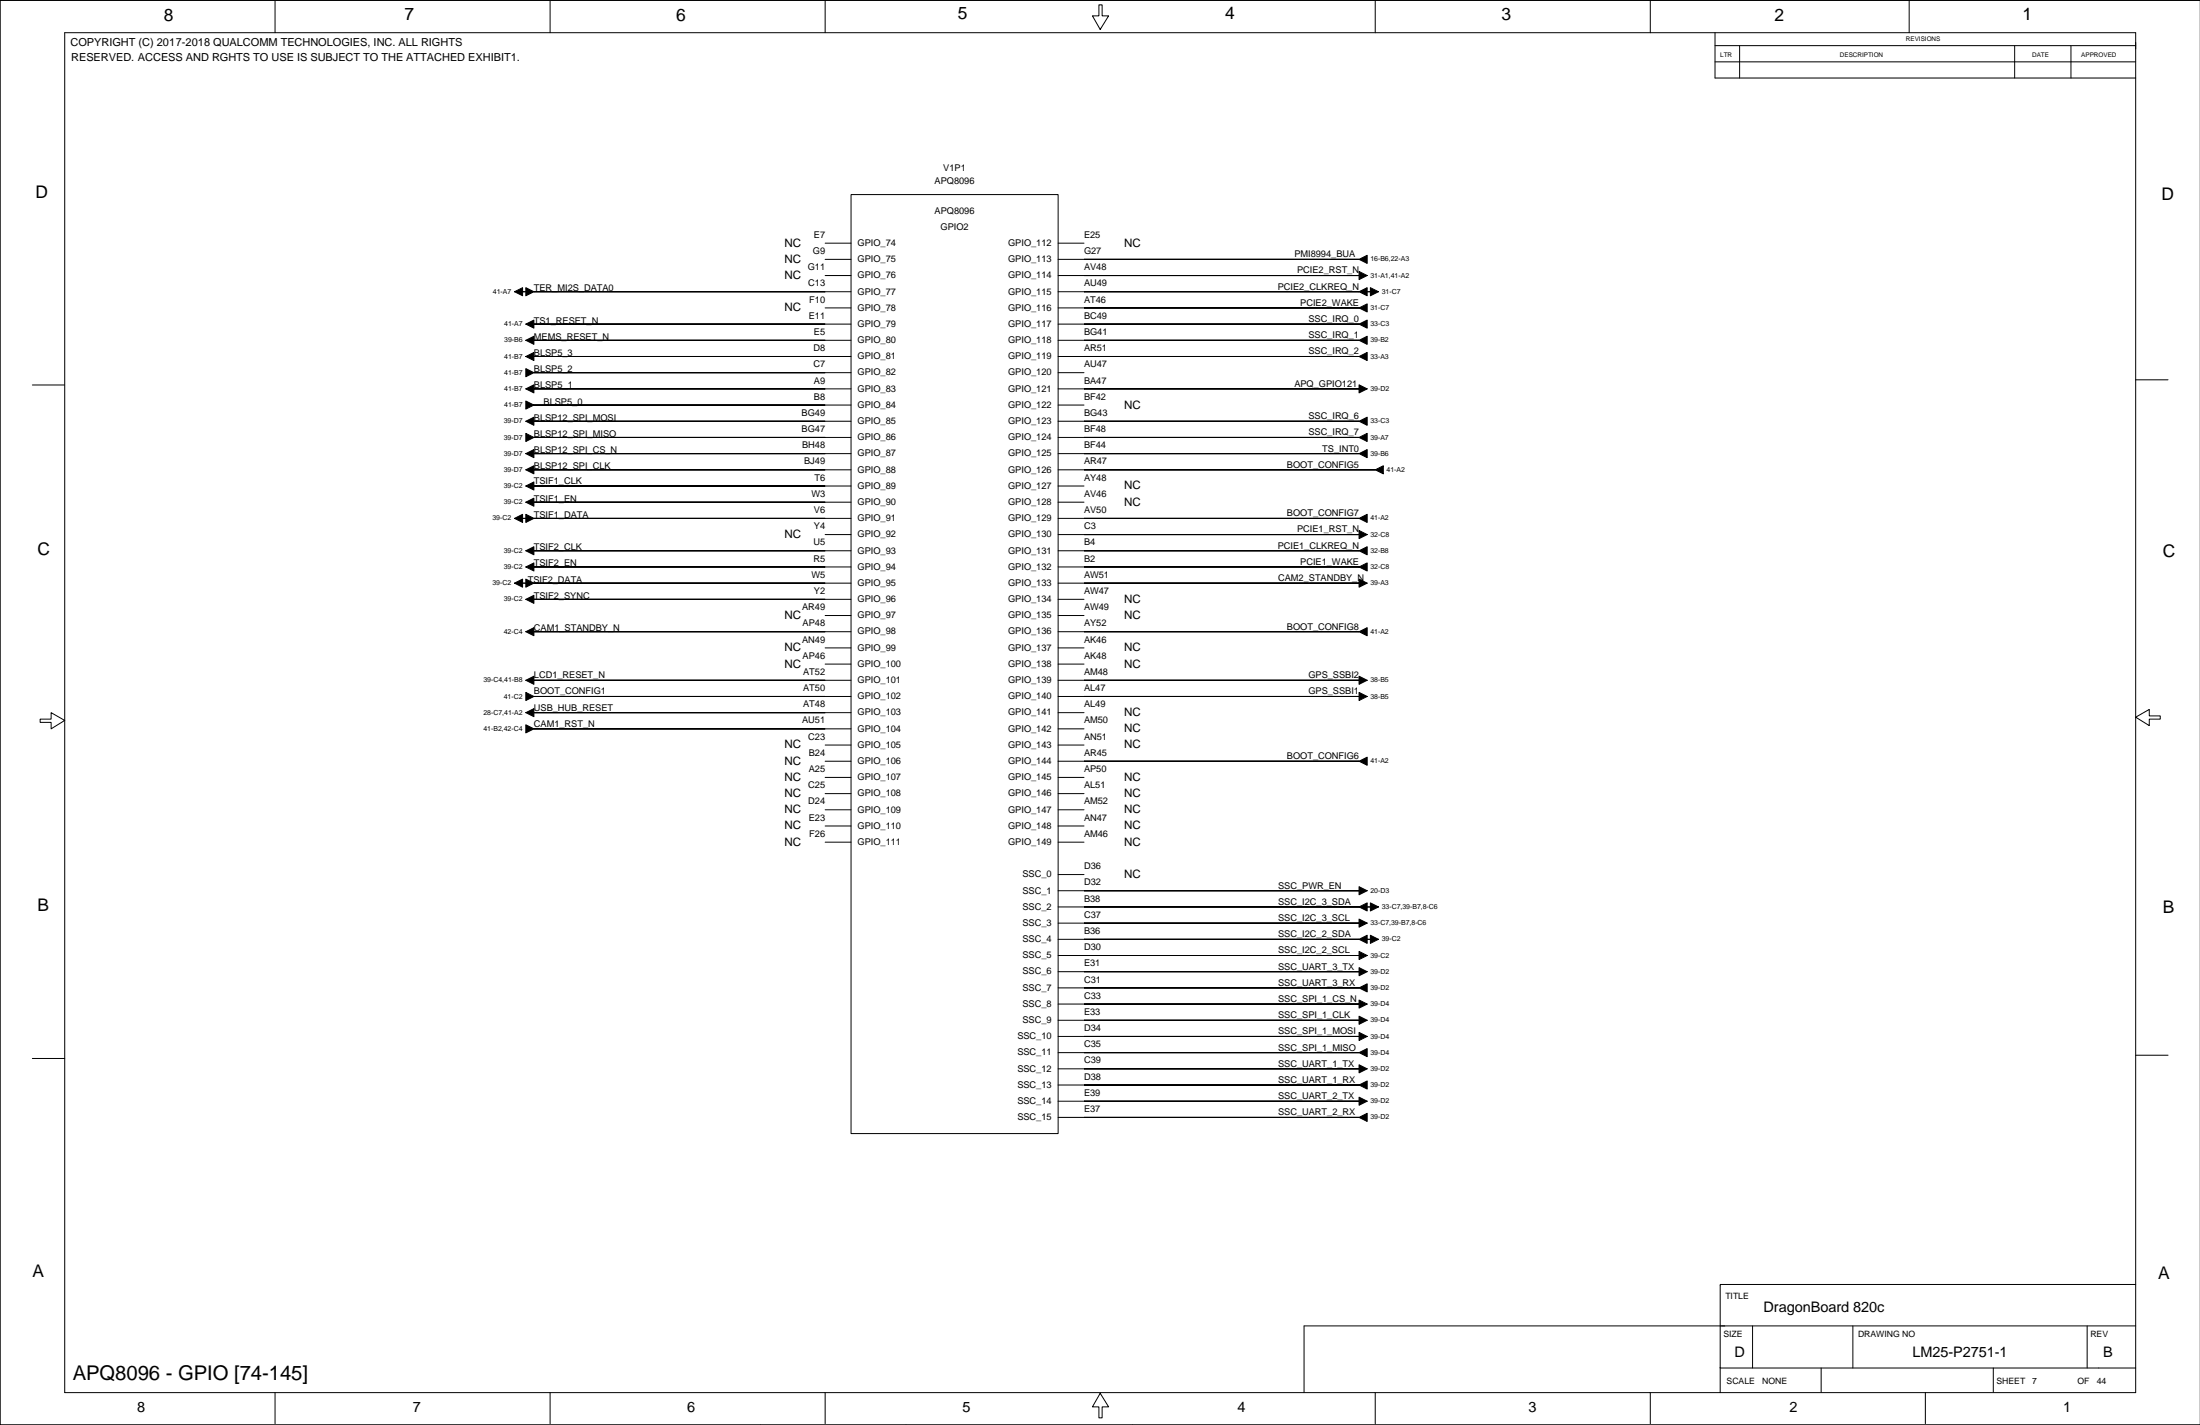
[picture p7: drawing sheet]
<svg xmlns="http://www.w3.org/2000/svg" width="863mm" height="559mm" viewBox="0 0 863 559" stroke-linecap="round" stroke-linejoin="round" font-family="sans-serif">
<g fill="none" stroke="#000" stroke-width=".39">
<path d="M25.4 12.8h812.6v533.3h-812.6zM107.9 .1v12.7M215.9 .1v12.7M323.8 .1v12.7M431.2 1.9h1.3v4.3h2.5l-3.3 5.4-3-5.4h2.5zM539.6 .1v12.7M647.6 .1v12.7M672.9 12.8v17.8h165.1M672.9 17.9h165.1M682.6 17.9v12.7M749.1 .1v12.7M790.5 17.9v12.7"/>
<path d="M812.6 17.9v12.7M672.9 24.3h165.1M333.9 76.3h81.3v368.2h-81.3zM323.8 95.4h10.1M415.2 95.4h10.2M205.1 114.4h3.1M209.5 114.4h.1M209.5 114.4h124.4M323.8 108.1h10.1M323.8 101.7h10.1M415.2 108.1h118.1M415.2 114.4h118.1"/>
<path d="M415.2 101.7h118.1M533.3 108.1h.1M533.3 101.7h.1M533.3 114.4h.1M534.5 114.4h3.2M209.5 133.4h.1M209.5 127.1h.1M209.5 139.8h.1M209.5 139.8h124.4M209.5 127.1h124.4M209.5 133.4h124.4M323.8 120.7h10.1"/>
<path d="M415.2 139.8h118.1M415.2 127.1h118.1M415.2 133.4h118.1M415.2 120.7h118.1M533.3 120.7h.1M533.3 139.8h.1M533.3 133.4h.1M533.3 127.1h.1M12.7 151h12.7M209.5 152.5h.1M209.5 158.8h.1M209.5 146.1h.1"/>
<path d="M209.5 146.1h124.4M209.5 158.8h124.4M209.5 152.5h124.4M415.2 146.1h10.2M415.2 158.8h10.2M415.2 152.5h118.1M533.3 152.5h.1M838 148.9h12.7M209.5 177.9h.1M209.5 165.2h.1M209.5 171.5h.1M209.5 165.2h124.4"/>
<path d="M209.5 171.5h124.4M209.5 177.9h124.4M415.2 165.2h118.1M415.2 171.5h118.1M415.2 177.9h118.1M533.3 171.5h.1M533.3 177.9h.1M533.3 165.2h.1M209.5 196.9h.1M209.5 190.6h.1M209.5 184.2h.1M209.5 190.6h124.4"/>
<path d="M209.5 184.2h124.4M209.5 196.9h124.4M415.2 190.6h10.2M415.2 184.2h124.4M415.2 196.9h10.2M539.6 184.2h.1M205.1 203.3h3.1M209.5 203.3h.1M209.5 216h.1M209.5 216h124.4M209.5 203.3h124.4M323.8 209.6h10.1"/>
<path d="M415.2 209.6h118.1M415.2 216h118.1M415.2 203.3h118.1M533.3 203.3h.1M533.3 216h.1M533.3 209.6h.1M205.1 228.7h3.1M209.5 228.7h.1M209.5 235h.1M209.5 222.3h.1M209.5 222.3h124.4M209.5 228.7h124.4"/>
<path d="M209.5 235h124.4M415.2 222.3h118.1M415.2 228.7h118.1M415.2 235h10.2M533.3 228.7h.1M533.3 222.3h.1M209.5 247.7h.1M209.5 247.7h124.4M323.8 241.4h10.1M323.8 254.1h10.1M415.2 247.7h118.1M415.2 241.4h10.2"/>
<path d="M415.2 254.1h10.2M533.3 247.7h.1M209.5 279.5h.1M209.5 273.1h.1M209.5 266.8h.1M209.5 266.8h124.4M209.5 279.5h124.4M209.5 273.1h124.4M323.8 260.4h10.1M415.2 266.8h118.1M415.2 279.5h10.2M415.2 273.1h118.1"/>
<path d="M415.2 260.4h10.2M533.3 273.1h.1M533.3 266.8h.1M15.7 282h4.4v-2.5l5.3 3-5.3 3.3v-2.5h-4.4zM209.5 285.8h.1M209.5 285.8h124.4M323.8 298.5h10.1M323.8 292.2h10.1M415.2 285.8h10.2M415.2 298.5h118.1M415.2 292.2h10.2M533.3 298.5h.1"/>
<path d="M838 281.2l5.3-3v2.5h4.4v1.3h-4.4v2.5zM323.8 304.9h10.1M323.8 311.2h10.1M323.8 317.6h10.1M415.2 304.9h10.2M415.2 311.2h10.2M415.2 317.6h10.2M323.8 323.9h10.1M323.8 330.3h10.1M415.2 323.9h10.2M415.2 330.3h10.2M415.2 355.6h118.1"/>
<path d="M415.2 349.3h118.1M415.2 342.9h10.2M533.3 349.3h.1M533.3 355.6h.1M534.5 355.6h3.2M415.2 362h118.1M415.2 368.3h118.1M415.2 374.7h118.1M533.3 362h.1M533.3 368.3h.1M533.3 374.7h.1M534.5 368.3h3.2"/>
<path d="M415.2 381h118.1M415.2 387.4h118.1M415.2 393.7h118.1M533.3 381h.1M533.3 387.4h.1M533.3 393.7h.1M12.7 415.1h12.7M415.2 400.1h118.1M415.2 406.4h118.1M415.2 412.8h118.1M415.2 419.1h118.1M533.3 406.4h.1"/>
<path d="M533.3 400.1h.1M533.3 412.8h.1M533.3 419.1h.1M838 413.8h12.7M415.2 425.5h118.1M415.2 431.8h118.1M415.2 438.2h118.1M533.3 425.5h.1M533.3 431.8h.1M533.3 438.2h.1M687.7 519.9v16.6M727 519.9v16.6"/>
<path d="M819 519.9v16.6M838 503.7h-163v42.4M838 519.9h-326.3v26.2M675 536.5h163M714.6 536.5v9.3M782.1 536.5v9.3M107.9 546.1v12.2M215.9 546.1v12.2M298.4 558.8h.1M323.8 546.1v12.2M355.5 558.8h.1M431.7 546.4l3.3 5.3h-2.5v4.3h-1.3v-4.3h-2.5z"/>
<path d="M444.4 558.8h.1M539.6 546.1v12.2M539.6 558.8h.1M647.6 546.1v12.2M755.5 546.1v12.2M863.3 558.8h-863.3v-558.7h863.3h-863.3v558.7"/>
</g>
<g fill="#000" stroke="#000" stroke-width=".39">
<path d="M201.9 114.4l3.2-1.6v3.2z" fill-rule="evenodd"/>
<path d="M206.3 112.8l3.2 1.6-3.2 1.6z" fill-rule="evenodd"/>
<path d="M209.5 114.4h114.3z" fill-rule="evenodd"/>
<path d="M425.4 108.1h107.9z" fill-rule="evenodd"/>
<path d="M425.4 114.4h107.9z" fill-rule="evenodd"/>
<path d="M425.4 101.7h107.9z" fill-rule="evenodd"/>
<path d="M533.3 114.4l3.2-1.6v3.2z" fill-rule="evenodd"/>
<path d="M533.3 101.7l3.2-1.6v3.2z" fill-rule="evenodd"/>
<path d="M533.3 106.5l3.2 1.6-3.2 1.5z" fill-rule="evenodd"/>
<path d="M537.7 112.8l3.2 1.6-3.2 1.6z" fill-rule="evenodd"/>
<path d="M206.3 133.4l3.2-1.5v3.1z" fill-rule="evenodd"/>
<path d="M206.3 127.1l3.2-1.6v3.2z" fill-rule="evenodd"/>
<path d="M206.3 139.8l3.2-1.6v3.2z" fill-rule="evenodd"/>
<path d="M209.5 139.8h114.3z" fill-rule="evenodd"/>
<path d="M209.5 127.1h114.3z" fill-rule="evenodd"/>
<path d="M209.5 133.4h114.3z" fill-rule="evenodd"/>
<path d="M425.4 120.7h107.9z" fill-rule="evenodd"/>
<path d="M425.4 127.1h107.9z" fill-rule="evenodd"/>
<path d="M425.4 133.4h107.9z" fill-rule="evenodd"/>
<path d="M425.4 139.8h107.9z" fill-rule="evenodd"/>
<path d="M533.3 120.7l3.2-1.5v3.1z" fill-rule="evenodd"/>
<path d="M533.3 139.8l3.2-1.6v3.2z" fill-rule="evenodd"/>
<path d="M533.3 133.4l3.2-1.5v3.1z" fill-rule="evenodd"/>
<path d="M533.3 127.1l3.2-1.6v3.2z" fill-rule="evenodd"/>
<path d="M206.3 152.5l3.2-1.6v3.2z" fill-rule="evenodd"/>
<path d="M206.3 157.3l3.2 1.5-3.2 1.6z" fill-rule="evenodd"/>
<path d="M206.3 144.6l3.2 1.5-3.2 1.6z" fill-rule="evenodd"/>
<path d="M209.5 146.1h114.3z" fill-rule="evenodd"/>
<path d="M209.5 158.8h114.3z" fill-rule="evenodd"/>
<path d="M209.5 152.5h114.3z" fill-rule="evenodd"/>
<path d="M425.4 152.5h107.9z" fill-rule="evenodd"/>
<path d="M533.3 150.9l3.2 1.6-3.2 1.6z" fill-rule="evenodd"/>
<path d="M206.3 177.9l3.2-1.6v3.2z" fill-rule="evenodd"/>
<path d="M206.3 165.2l3.2-1.6v3.2z" fill-rule="evenodd"/>
<path d="M206.3 170l3.2 1.5-3.2 1.6z" fill-rule="evenodd"/>
<path d="M209.5 165.2h114.3z" fill-rule="evenodd"/>
<path d="M209.5 171.5h114.3z" fill-rule="evenodd"/>
<path d="M209.5 177.9h114.3z" fill-rule="evenodd"/>
<path d="M425.4 165.2h107.9z" fill-rule="evenodd"/>
<path d="M425.4 177.9h107.9z" fill-rule="evenodd"/>
<path d="M425.4 171.5h107.9z" fill-rule="evenodd"/>
<path d="M533.3 171.5l3.2-1.5v3.1z" fill-rule="evenodd"/>
<path d="M533.3 177.9l3.2-1.6v3.2z" fill-rule="evenodd"/>
<path d="M533.3 165.2l3.2-1.6v3.2z" fill-rule="evenodd"/>
<path d="M206.3 196.9l3.2-1.6v3.2z" fill-rule="evenodd"/>
<path d="M206.3 190.6l3.2-1.6v3.2z" fill-rule="evenodd"/>
<path d="M206.3 184.2l3.2-1.6v3.2z" fill-rule="evenodd"/>
<path d="M209.5 190.6h114.3z" fill-rule="evenodd"/>
<path d="M209.5 184.2h114.3z" fill-rule="evenodd"/>
<path d="M209.5 196.9h114.3z" fill-rule="evenodd"/>
<path d="M425.4 184.2h114.2z" fill-rule="evenodd"/>
<path d="M539.6 184.2l3.2-1.6v3.2z" fill-rule="evenodd"/>
<path d="M201.9 203.3l3.2-1.6v3.2z" fill-rule="evenodd"/>
<path d="M206.3 216l3.2-1.6v3.2z" fill-rule="evenodd"/>
<path d="M206.3 201.7l3.2 1.6-3.2 1.6z" fill-rule="evenodd"/>
<path d="M209.5 203.3h114.3z" fill-rule="evenodd"/>
<path d="M209.5 216h114.3z" fill-rule="evenodd"/>
<path d="M425.4 209.6h107.9z" fill-rule="evenodd"/>
<path d="M425.4 216h107.9z" fill-rule="evenodd"/>
<path d="M425.4 203.3h107.9z" fill-rule="evenodd"/>
<path d="M533.3 203.3l3.2-1.6v3.2z" fill-rule="evenodd"/>
<path d="M533.3 216l3.2-1.6v3.2z" fill-rule="evenodd"/>
<path d="M533.3 208l3.2 1.6-3.2 1.6z" fill-rule="evenodd"/>
<path d="M201.9 228.7l3.2-1.6v3.2z" fill-rule="evenodd"/>
<path d="M206.3 235l3.2-1.6v3.2z" fill-rule="evenodd"/>
<path d="M206.3 222.3l3.2-1.6v3.2z" fill-rule="evenodd"/>
<path d="M206.3 227.1l3.2 1.6-3.2 1.6z" fill-rule="evenodd"/>
<path d="M209.5 235h114.3z" fill-rule="evenodd"/>
<path d="M209.5 228.7h114.3z" fill-rule="evenodd"/>
<path d="M209.5 222.3h114.3z" fill-rule="evenodd"/>
<path d="M425.4 222.3h107.9z" fill-rule="evenodd"/>
<path d="M425.4 228.7h107.9z" fill-rule="evenodd"/>
<path d="M533.3 222.3l3.2-1.6v3.2z" fill-rule="evenodd"/>
<path d="M533.3 227.1l3.2 1.6-3.2 1.6z" fill-rule="evenodd"/>
<path d="M206.3 247.7l3.2-1.6v3.2z" fill-rule="evenodd"/>
<path d="M209.5 247.7h114.3z" fill-rule="evenodd"/>
<path d="M425.4 247.7h107.9z" fill-rule="evenodd"/>
<path d="M533.3 247.7l3.2-1.6v3.2z" fill-rule="evenodd"/>
<path d="M206.3 279.5l3.2-1.6v3.2z" fill-rule="evenodd"/>
<path d="M206.3 266.8l3.2-1.6v3.2z" fill-rule="evenodd"/>
<path d="M206.3 271.5l3.2 1.6-3.2 1.6z" fill-rule="evenodd"/>
<path d="M209.5 266.8h114.3z" fill-rule="evenodd"/>
<path d="M209.5 279.5h114.3z" fill-rule="evenodd"/>
<path d="M209.5 273.1h114.3z" fill-rule="evenodd"/>
<path d="M425.4 266.8h107.9z" fill-rule="evenodd"/>
<path d="M425.4 273.1h107.9z" fill-rule="evenodd"/>
<path d="M533.3 271.5l3.2 1.6-3.2 1.6z" fill-rule="evenodd"/>
<path d="M533.3 265.2l3.2 1.6-3.2 1.6z" fill-rule="evenodd"/>
<path d="M206.3 284.2l3.2 1.6-3.2 1.6z" fill-rule="evenodd"/>
<path d="M209.5 285.8h114.3z" fill-rule="evenodd"/>
<path d="M425.4 298.5h107.9z" fill-rule="evenodd"/>
<path d="M533.3 298.5l3.2-1.6v3.2z" fill-rule="evenodd"/>
<path d="M425.4 355.6h107.9z" fill-rule="evenodd"/>
<path d="M425.4 349.3h107.9z" fill-rule="evenodd"/>
<path d="M533.3 355.6l3.2-1.5v3.1z" fill-rule="evenodd"/>
<path d="M533.3 347.7l3.2 1.6-3.2 1.6z" fill-rule="evenodd"/>
<path d="M537.7 354.1l3.2 1.5-3.2 1.6z" fill-rule="evenodd"/>
<path d="M425.4 362h107.9z" fill-rule="evenodd"/>
<path d="M533.3 368.3l3.2-1.5v3.1z" fill-rule="evenodd"/>
<path d="M425.4 368.3h107.9z" fill-rule="evenodd"/>
<path d="M425.4 374.7h107.9z" fill-rule="evenodd"/>
<path d="M533.3 360.4l3.2 1.6-3.2 1.6z" fill-rule="evenodd"/>
<path d="M533.3 373.1l3.2 1.6-3.2 1.6z" fill-rule="evenodd"/>
<path d="M537.7 366.8l3.2 1.5-3.2 1.6z" fill-rule="evenodd"/>
<path d="M425.4 381h107.9z" fill-rule="evenodd"/>
<path d="M425.4 387.4h107.9z" fill-rule="evenodd"/>
<path d="M425.4 393.7h107.9z" fill-rule="evenodd"/>
<path d="M533.3 387.4l3.2-1.6v3.2z" fill-rule="evenodd"/>
<path d="M533.3 379.5l3.2 1.5-3.2 1.6z" fill-rule="evenodd"/>
<path d="M533.3 392.1l3.2 1.6-3.2 1.6z" fill-rule="evenodd"/>
<path d="M425.4 400.1h107.9z" fill-rule="evenodd"/>
<path d="M425.4 406.4h107.9z" fill-rule="evenodd"/>
<path d="M425.4 412.8h107.9z" fill-rule="evenodd"/>
<path d="M425.4 419.1h107.9z" fill-rule="evenodd"/>
<path d="M533.3 412.8l3.2-1.6v3.2z" fill-rule="evenodd"/>
<path d="M533.3 404.8l3.2 1.6-3.2 1.6z" fill-rule="evenodd"/>
<path d="M533.3 398.5l3.2 1.6-3.2 1.6z" fill-rule="evenodd"/>
<path d="M533.3 417.5l3.2 1.6-3.2 1.6z" fill-rule="evenodd"/>
<path d="M425.4 425.5h107.9z" fill-rule="evenodd"/>
<path d="M425.4 431.8h107.9z" fill-rule="evenodd"/>
<path d="M425.4 438.2h107.9z" fill-rule="evenodd"/>
<path d="M533.3 425.5l3.2-1.6v3.2z" fill-rule="evenodd"/>
<path d="M533.3 438.2l3.2-1.6v3.2z" fill-rule="evenodd"/>
<path d="M533.3 430.2l3.2 1.6-3.2 1.6z" fill-rule="evenodd"/>
</g>
<text font-size="8" x="28.6" y="541.1">APQ8096 - GPIO [74-145]</text>
<g font-size="6.8">
<text x="64.2" y="8.2">8</text>
<text x="158.7" y="8">7</text>
<text x="265.4" y="8.2">6</text>
<text x="375.8" y="7.5">5</text>
<text x="480.7" y="7.5">4</text>
<text x="589.1" y="8">3</text>
<text x="696.3" y="8.2">2</text>
<text x="793.6" y="8">1</text>
<text x="14" y="77.8">D</text>
<text x="848.2" y="78.6">D</text>
<text x="14.7" y="217.5">C</text>
<text x="848.7" y="218.2">C</text>
<text x="14.7" y="357.1">B</text>
<text x="848.7" y="357.9">B</text>
<text x="12.7" y="500.6">A</text>
<text x="846.9" y="501.4">A</text>
</g>
<g font-size="5.7">
<text x="692" y="514.3">DragonBoard 820c</text>
<text x="680.6" y="532.1">D</text>
<text x="750.4" y="532.1">LM25-P2751-1</text>
<text x="825.3" y="532.1">B</text>
<text x="53.8" y="553.7">8</text>
<text x="162" y="553.7">7</text>
<text x="269.7" y="553.7">6</text>
<text x="377.6" y="553.7">5</text>
<text x="485.5" y="553.7">4</text>
<text x="599.8" y="553.7">3</text>
<text x="702.1" y="553.7">2</text>
<text x="809.6" y="553.7">1</text>
</g>
<g font-size="4.6">
<text x="307.8" y="96.7">NC</text>
<text x="441.1" y="96.7">NC</text>
<text x="307.8" y="103.1">NC</text>
<text x="307.8" y="109.4">NC</text>
<text x="307.8" y="122.1">NC</text>
<text x="441.1" y="160.2">NC</text>
<text x="441.1" y="191.9">NC</text>
<text x="441.1" y="198.3">NC</text>
<text x="307.8" y="211">NC</text>
<text x="441.1" y="236.4">NC</text>
<text x="307.8" y="242.7">NC</text>
<text x="441.1" y="242.7">NC</text>
<text x="307.8" y="255.4">NC</text>
<text x="441.1" y="255.4">NC</text>
<text x="307.8" y="261.8">NC</text>
<text x="441.1" y="261.8">NC</text>
<text x="441.1" y="280.8">NC</text>
<text x="441.1" y="287.2">NC</text>
<text x="307.8" y="293.5">NC</text>
<text x="441.1" y="293.5">NC</text>
<text x="307.8" y="299.9">NC</text>
<text x="307.8" y="306.2">NC</text>
<text x="441.1" y="306.2">NC</text>
<text x="307.8" y="312.6">NC</text>
<text x="441.1" y="312.6">NC</text>
<text x="307.8" y="318.9">NC</text>
<text x="441.1" y="318.9">NC</text>
<text x="307.8" y="325.3">NC</text>
<text x="441.1" y="325.3">NC</text>
<text x="307.8" y="331.6">NC</text>
<text x="441.1" y="331.6">NC</text>
<text x="441.1" y="344.3">NC</text>
</g>
<g font-size="4.3">
<text x="27.7" y="18">COPYRIGHT (C) 2017-2018 QUALCOMM TECHNOLOGIES, INC. ALL RIGHTS</text>
<text x="27.9" y="24.1">RESERVED. ACCESS AND RGHTS TO USE IS SUBJECT TO THE ATTACHED EXHIBIT1.</text>
</g>
<g font-size="3.6">
<text x="370.1" y="67.2">V1P1</text>
<text x="366.7" y="72.3">APQ8096</text>
<text x="366.7" y="83.7">APQ8096</text>
<text x="319.4" y="93.3">E7</text>
<text x="369" y="90.1">GPIO2</text>
<text x="425.4" y="93.3">E25</text>
<text x="319" y="99.6">G9</text>
<text x="336.5" y="96.4">GPIO_74</text>
<text x="395.6" y="96.4">GPIO_112</text>
<text x="425.4" y="99.6">G27</text>
<text x="507.9" y="100.9">PMI8994_BUA</text>
<text x="316.9" y="106">G11</text>
<text x="336.5" y="102.8">GPIO_75</text>
<text x="395.6" y="102.8">GPIO_113</text>
<text x="425.4" y="106">AV48</text>
<text x="509" y="107.2">PCIE2_RST_N</text>
<text x="317.1" y="112.3">C13</text>
<text x="336.5" y="109.1">GPIO_76</text>
<text x="395.6" y="109.1">GPIO_114</text>
<text x="425.4" y="112.3">AU49</text>
<text x="501.4" y="113.6">PCIE2_CLKREQ_N</text>
<text x="209.5" y="114.2">TER_MI2S_DATA0</text>
<text x="317.6" y="118.6">F10</text>
<text x="336.5" y="115.5">GPIO_77</text>
<text x="395.6" y="115.5">GPIO_115</text>
<text x="425.4" y="118.7">AT46</text>
<text x="510.2" y="119.9">PCIE2_WAKE</text>
<text x="317.4" y="125">E11</text>
<text x="336.5" y="121.8">GPIO_78</text>
<text x="395.6" y="121.8">GPIO_116</text>
<text x="425.4" y="125">BC49</text>
<text x="209.5" y="126.9">TS1_RESET_N</text>
<text x="319.4" y="131.3">E5</text>
<text x="336.5" y="128.2">GPIO_79</text>
<text x="395.6" y="128.2">GPIO_117</text>
<text x="425.4" y="131.3">BG41</text>
<text x="513.4" y="126.3">SSC_IRQ_0</text>
<text x="209.5" y="133.3">MEMS_RESET_N</text>
<text x="319.2" y="137.7">D8</text>
<text x="336.5" y="134.5">GPIO_80</text>
<text x="395.6" y="134.5">GPIO_118</text>
<text x="425.4" y="137.7">AR51</text>
<text x="513.4" y="132.6">SSC_IRQ_1</text>
<text x="209.5" y="139.6">BLSP5_3</text>
<text x="336.5" y="140.9">GPIO_81</text>
<text x="395.6" y="140.9">GPIO_119</text>
<text x="513.4" y="139">SSC_IRQ_2</text>
<text x="209.5" y="146">BLSP5_2</text>
<text x="319.2" y="144">C7</text>
<text x="336.5" y="147.2">GPIO_82</text>
<text x="395.6" y="147.2">GPIO_120</text>
<text x="425.4" y="144">AU47</text>
<text x="209.5" y="152.3">BLSP5_1</text>
<text x="319.4" y="150.4">A9</text>
<text x="336.5" y="153.6">GPIO_83</text>
<text x="395.6" y="153.6">GPIO_121</text>
<text x="425.4" y="150.4">BA47</text>
<text x="507.9" y="151.7">APQ_GPIO121</text>
<text x="213.3" y="158.6">BLSP5_0</text>
<text x="319.4" y="156.7">B8</text>
<text x="336.5" y="159.9">GPIO_84</text>
<text x="395.6" y="159.9">GPIO_122</text>
<text x="425.4" y="156.7">BF42</text>
<text x="209.5" y="165">BLSP12_SPI_MOSI</text>
<text x="314.5" y="163.1">BG49</text>
<text x="336.5" y="166.3">GPIO_85</text>
<text x="395.6" y="166.3">GPIO_123</text>
<text x="425.4" y="163.1">BG43</text>
<text x="513.4" y="164.4">SSC_IRQ_6</text>
<text x="209.5" y="171.3">BLSP12_SPI_MISO</text>
<text x="314.5" y="169.4">BG47</text>
<text x="336.5" y="172.6">GPIO_86</text>
<text x="395.6" y="172.6">GPIO_124</text>
<text x="425.4" y="169.4">BF48</text>
<text x="513.4" y="170.7">SSC_IRQ_7</text>
<text x="209.5" y="177.7">BLSP12_SPI_CS_N</text>
<text x="314.7" y="175.8">BH48</text>
<text x="336.5" y="179">GPIO_87</text>
<text x="395.6" y="179">GPIO_125</text>
<text x="425.4" y="175.8">BF44</text>
<text x="518.8" y="177.1">TS_INT0</text>
<text x="209.5" y="184">BLSP12_SPI_CLK</text>
<text x="315.5" y="182.1">BJ49</text>
<text x="336.5" y="185.3">GPIO_88</text>
<text x="395.6" y="185.3">GPIO_126</text>
<text x="425.4" y="182.1">AR47</text>
<text x="505" y="183.4">BOOT_CONFIG5</text>
<text x="209.5" y="189.8">TSIF1_CLK</text>
<text x="319.6" y="188.5">T6</text>
<text x="336.5" y="191.7">GPIO_89</text>
<text x="395.6" y="191.7">GPIO_127</text>
<text x="425.4" y="188.5">AY48</text>
<text x="209.5" y="196.7">TSIF1_EN</text>
<text x="318.4" y="194.8">W3</text>
<text x="425.4" y="194.8">AV46</text>
<text x="209.5" y="203.1">TSIF1_DATA</text>
<text x="319.4" y="201.2">V6</text>
<text x="336.5" y="198">GPIO_90</text>
<text x="395.6" y="198">GPIO_128</text>
<text x="425.4" y="201.2">AV50</text>
<text x="505" y="202.5">BOOT_CONFIG7</text>
<text x="319.4" y="207.5">Y4</text>
<text x="336.5" y="204.4">GPIO_91</text>
<text x="395.6" y="204.4">GPIO_129</text>
<text x="425.4" y="207.5">C3</text>
<text x="509" y="208.8">PCIE1_RST_N</text>
<text x="209.5" y="215.8">TSIF2_CLK</text>
<text x="319.2" y="213.9">U5</text>
<text x="336.5" y="210.7">GPIO_92</text>
<text x="395.6" y="210.7">GPIO_130</text>
<text x="425.4" y="213.9">B4</text>
<text x="501.4" y="215.2">PCIE1_CLKREQ_N</text>
<text x="319.2" y="220.2">R5</text>
<text x="336.5" y="217.1">GPIO_93</text>
<text x="395.6" y="217.1">GPIO_131</text>
<text x="425.4" y="220.2">B2</text>
<text x="510.2" y="221.5">PCIE1_WAKE</text>
<text x="209.5" y="222.1">TSIF2_EN</text>
<text x="318.4" y="226.6">W5</text>
<text x="336.5" y="223.4">GPIO_94</text>
<text x="395.6" y="223.4">GPIO_132</text>
<text x="425.4" y="226.6">AW51</text>
<text x="501.5" y="227.8">CAM2_STANDBY_N</text>
<text x="207.1" y="228.5">TSIF2_DATA</text>
<text x="319.4" y="232.9">Y2</text>
<text x="336.5" y="229.8">GPIO_95</text>
<text x="395.6" y="229.8">GPIO_133</text>
<text x="425.4" y="232.9">AW47</text>
<text x="209.5" y="234.8">TSIF2_SYNC</text>
<text x="314.7" y="239.3">AR49</text>
<text x="336.5" y="236.1">GPIO_96</text>
<text x="395.6" y="236.1">GPIO_134</text>
<text x="425.4" y="239.3">AW49</text>
<text x="314.9" y="245.6">AP48</text>
<text x="336.5" y="242.5">GPIO_97</text>
<text x="395.6" y="242.5">GPIO_135</text>
<text x="425.4" y="245.6">AY52</text>
<text x="209.5" y="247.5">CAM1_STANDBY_N</text>
<text x="314.7" y="252">AN49</text>
<text x="336.5" y="248.8">GPIO_98</text>
<text x="395.6" y="248.8">GPIO_136</text>
<text x="425.4" y="252">AK46</text>
<text x="505" y="246.9">BOOT_CONFIG8</text>
<text x="336.5" y="255.2">GPIO_99</text>
<text x="395.6" y="255.2">GPIO_137</text>
<text x="314.9" y="258.3">AP46</text>
<text x="336.5" y="261.5">GPIO_100</text>
<text x="395.6" y="261.5">GPIO_138</text>
<text x="425.4" y="258.3">AK48</text>
<text x="209.5" y="265.9">LCD1_RESET_N</text>
<text x="315.1" y="264.7">AT52</text>
<text x="336.5" y="267.9">GPIO_101</text>
<text x="395.6" y="267.9">GPIO_139</text>
<text x="425.4" y="264.7">AM48</text>
<text x="513.4" y="265.9">GPS_SSBI2</text>
<text x="209.5" y="272.3">BOOT_CONFIG1</text>
<text x="315.1" y="271">AT50</text>
<text x="336.5" y="274.2">GPIO_102</text>
<text x="395.6" y="274.2">GPIO_140</text>
<text x="425.4" y="271">AL47</text>
<text x="513.4" y="272.3">GPS_SSBI1</text>
<text x="209.5" y="278.6">USB_HUB_RESET</text>
<text x="315.1" y="277.4">AT48</text>
<text x="336.5" y="280.5">GPIO_103</text>
<text x="395.6" y="280.5">GPIO_141</text>
<text x="425.4" y="277.4">AL49</text>
<text x="209.5" y="285">CAM1_RST_N</text>
<text x="314.7" y="283.7">AU51</text>
<text x="336.5" y="286.9">GPIO_104</text>
<text x="395.6" y="286.9">GPIO_142</text>
<text x="425.4" y="283.7">AM50</text>
<text x="317.1" y="290.1">C23</text>
<text x="336.5" y="293.2">GPIO_105</text>
<text x="395.6" y="293.2">GPIO_143</text>
<text x="425.4" y="290.1">AN51</text>
<text x="317.4" y="296.4">B24</text>
<text x="336.5" y="299.6">GPIO_106</text>
<text x="395.6" y="299.6">GPIO_144</text>
<text x="425.4" y="296.4">AR45</text>
<text x="505" y="297.7">BOOT_CONFIG6</text>
<text x="317.4" y="302.8">A25</text>
<text x="336.5" y="305.9">GPIO_107</text>
<text x="395.6" y="305.9">GPIO_145</text>
<text x="425.4" y="302.8">AP50</text>
<text x="317.1" y="309.1">C25</text>
<text x="425.4" y="309.1">AL51</text>
<text x="317.1" y="315.5">D24</text>
<text x="336.5" y="312.3">GPIO_108</text>
<text x="395.6" y="312.3">GPIO_146</text>
<text x="425.4" y="315.5">AM52</text>
<text x="317.4" y="321.8">E23</text>
<text x="336.5" y="318.6">GPIO_109</text>
<text x="395.6" y="318.6">GPIO_147</text>
<text x="425.4" y="321.8">AN47</text>
<text x="317.6" y="328.2">F26</text>
<text x="336.5" y="325">GPIO_110</text>
<text x="395.6" y="325">GPIO_148</text>
<text x="425.4" y="328.2">AM46</text>
<text x="336.5" y="331.3">GPIO_111</text>
<text x="395.6" y="331.3">GPIO_149</text>
<text x="425.4" y="340.9">D36</text>
<text x="401.2" y="344">SSC_0</text>
<text x="425.4" y="347.2">D32</text>
<text x="401.2" y="350.4">SSC_1</text>
<text x="425.4" y="353.5">B38</text>
<text x="501.5" y="348.5">SSC_PWR_EN</text>
<text x="401.2" y="356.7">SSC_2</text>
<text x="425.4" y="359.9">C37</text>
<text x="501.5" y="354.8">SSC_I2C_3_SDA</text>
<text x="401.2" y="363.1">SSC_3</text>
<text x="501.5" y="361.2">SSC_I2C_3_SCL</text>
<text x="401.2" y="369.4">SSC_4</text>
<text x="425.4" y="366.2">B36</text>
<text x="501.5" y="367.5">SSC_I2C_2_SDA</text>
<text x="401.2" y="375.8">SSC_5</text>
<text x="425.4" y="372.6">D30</text>
<text x="501.5" y="373.9">SSC_I2C_2_SCL</text>
<text x="401.2" y="382.1">SSC_6</text>
<text x="425.4" y="378.9">E31</text>
<text x="501.5" y="380.2">SSC_UART_3_TX</text>
<text x="401.2" y="388.5">SSC_7</text>
<text x="425.4" y="385.3">C31</text>
<text x="501.5" y="386.6">SSC_UART_3_RX</text>
<text x="401.2" y="394.8">SSC_8</text>
<text x="425.4" y="391.6">C33</text>
<text x="501.5" y="392.9">SSC_SPI_1_CS_N</text>
<text x="401.2" y="401.2">SSC_9</text>
<text x="425.4" y="398">E33</text>
<text x="501.5" y="399.3">SSC_SPI_1_CLK</text>
<text x="399.2" y="407.5">SSC_10</text>
<text x="425.4" y="404.3">D34</text>
<text x="501.5" y="405.6">SSC_SPI_1_MOSI</text>
<text x="399.2" y="413.9">SSC_11</text>
<text x="425.4" y="410.7">C35</text>
<text x="501.5" y="412">SSC_SPI_1_MISO</text>
<text x="425.4" y="417">C39</text>
<text x="501.5" y="418.3">SSC_UART_1_TX</text>
<text x="399.2" y="420.2">SSC_12</text>
<text x="425.4" y="423.4">D38</text>
<text x="501.5" y="424.7">SSC_UART_1_RX</text>
<text x="399.2" y="426.6">SSC_13</text>
<text x="425.4" y="429.7">E39</text>
<text x="501.5" y="431">SSC_UART_2_TX</text>
<text x="399.2" y="432.9">SSC_14</text>
<text x="425.4" y="436.1">E37</text>
<text x="501.5" y="437.3">SSC_UART_2_RX</text>
<text x="399.2" y="439.3">SSC_15</text>
</g>
<g font-size="3.4">
<text x="677" y="509.3">TITLE</text>
<text x="676.2" y="524.3">SIZE</text>
<text x="729.1" y="524.3">DRAWING NO</text>
<text x="820.2" y="524.3">REV</text>
<text x="677.5" y="542.6">SCALE</text>
<text x="691.4" y="542.6">NONE</text>
<text x="783.4" y="542.8">SHEET</text>
<text x="797.4" y="542.8">7</text>
<text x="815.2" y="542.8">OF</text>
<text x="822.8" y="542.8">44</text>
</g>
<g font-size="2.7">
<text x="537.7" y="102.5">16-B6,22-A3</text>
<text x="537.7" y="108.9">31-A1,41-A2</text>
<text x="193.4" y="115.2">41-A7</text>
<text x="542.2" y="115.2">31-C7</text>
<text x="537.7" y="121.6">31-C7</text>
<text x="197.8" y="127.9">41-A7</text>
<text x="537.7" y="127.9">33-C3</text>
<text x="197.8" y="134.3">39-B6</text>
<text x="537.7" y="134.3">39-B2</text>
<text x="197.8" y="140.6">41-B7</text>
<text x="537.7" y="140.6">33-A3</text>
<text x="197.8" y="147">41-B7</text>
<text x="197.8" y="153.3">41-B7</text>
<text x="537.7" y="153.3">39-D2</text>
<text x="197.8" y="159.7">41-B7</text>
<text x="197.7" y="166">39-D7</text>
<text x="537.7" y="166">33-C3</text>
<text x="197.7" y="172.4">39-D7</text>
<text x="537.7" y="172.4">39-A7</text>
<text x="197.7" y="178.7">39-D7</text>
<text x="537.7" y="178.7">39-B6</text>
<text x="197.7" y="185">39-D7</text>
<text x="544.1" y="185">41-A2</text>
<text x="197.7" y="191.4">39-C2</text>
<text x="197.7" y="197.7">39-C2</text>
<text x="193.2" y="204.1">39-C2</text>
<text x="537.7" y="204.1">41-A2</text>
<text x="537.7" y="210.4">32-C8</text>
<text x="197.7" y="216.8">39-C2</text>
<text x="537.7" y="216.8">32-B8</text>
<text x="197.7" y="223.1">39-C2</text>
<text x="537.7" y="223.1">32-C8</text>
<text x="193.2" y="229.5">39-C2</text>
<text x="537.7" y="229.5">39-A3</text>
<text x="197.7" y="235.8">39-C2</text>
<text x="197.7" y="248.5">42-C4</text>
<text x="537.7" y="248.5">41-A2</text>
<text x="189.7" y="267.6">39-C4,41-B8</text>
<text x="537.7" y="267.6">38-B5</text>
<text x="197.7" y="273.9">41-C2</text>
<text x="537.7" y="273.9">38-B5</text>
<text x="189.7" y="280.3">28-C7,41-A2</text>
<text x="189.7" y="286.6">41-B2,42-C4</text>
<text x="537.7" y="299.3">41-A2</text>
<text x="537.7" y="350.1">20-D3</text>
<text x="542.2" y="356.5">33-C7,39-B7,8-C6</text>
<text x="537.7" y="362.8">33-C7,39-B7,8-C6</text>
<text x="542.2" y="369.2">39-C2</text>
<text x="537.7" y="375.5">39-C2</text>
<text x="537.7" y="381.9">39-D2</text>
<text x="537.7" y="388.2">39-D2</text>
<text x="537.7" y="394.6">39-D4</text>
<text x="537.7" y="400.9">39-D4</text>
<text x="537.7" y="407.2">39-D4</text>
<text x="537.7" y="413.6">39-D4</text>
<text x="537.7" y="419.9">39-D2</text>
<text x="537.7" y="426.3">39-D2</text>
<text x="537.7" y="432.6">39-D2</text>
<text x="537.7" y="439">39-D2</text>
</g>
<g font-size="2.5">
<text x="747.9" y="16.1">REVISIONS</text>
<text x="675" y="22.2">LTR</text>
<text x="722" y="22.2">DESCRIPTION</text>
<text x="797.4" y="22.2">DATE</text>
<text x="816.7" y="22.2">APPROVED</text>
</g>
</svg>
